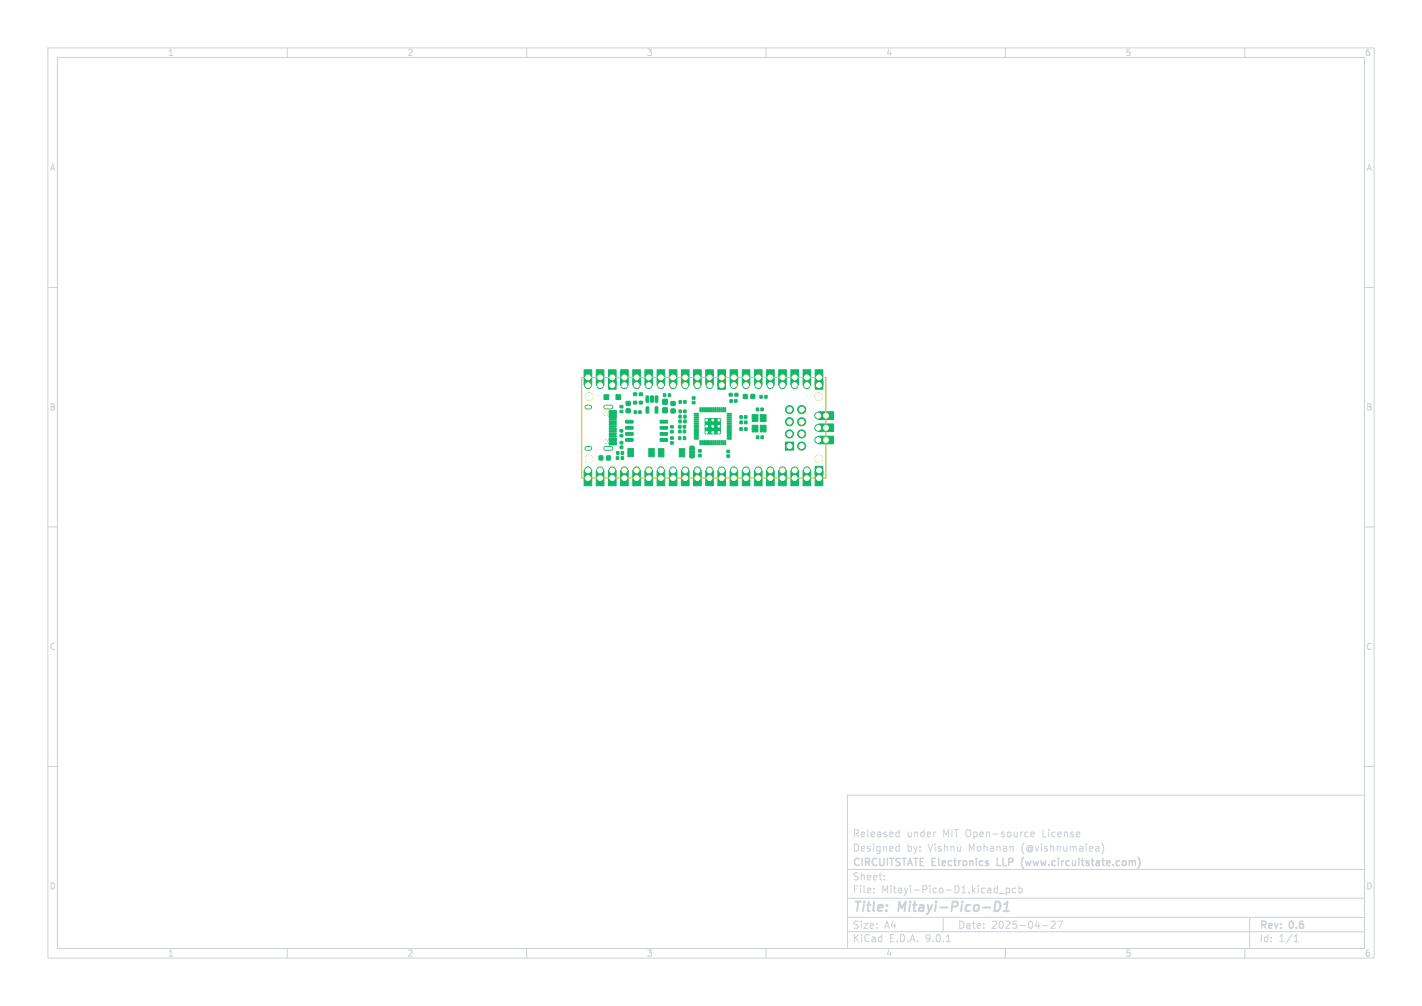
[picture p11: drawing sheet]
<svg xmlns="http://www.w3.org/2000/svg" width="297mm" height="210mm" viewBox="0 0 297 210" stroke-linecap="round" stroke-linejoin="round" font-family="sans-serif">
<g fill="none" stroke="#cdd1da" stroke-width=".21">
<path d="M10 10h277v190h-277zM12 12h273v186h-273zM60 10v2M110 10v2M160 10v2M210 10v2M260 10v2M10 60h2M285 60h2M10 110h2M285 110h2M10 160h2"/>
<path d="M177 166h108v32h-108zM187.4 176.7l.4 .1M187.4 173.7l.4 .1M187.8 173.2v1.5M187.8 176.2v1.5M187.8 177.6l-.4 .1M187.8 174.6l-.4 .1M195.3 173.7h.2M214.3 173.7l.4 .1M214.7 174.6l-.4 .1M215.3 174.2l.7-.1v-.3l-.5-.1-.2 .2 .1 .7h.6M229.3 176.7l.2 .2v.8"/>
<path d="M229.5 177.6l-.1 .1M229.5 177.1h-.1M230.1 176a1.72 1.72 0 0 1 0 2.3M285 160h2M60 198v2M110 198v2M160 198v2M177 194.5h108M177 191.5h108M177 187.5h108M177 181.5h108M182.5 186.3v.1"/>
<path d="M182.5 185.5v.1M184.7 183.6v.1M184.7 182.8v.1M197 191.5v3M197.7 196.6h.8M208.2 185.4l.1 .1M208.3 184.9v1.5M208.3 186.3l-.1 .1M208.7 186.5h1.1M210 198v2M210.2 185.4v1.5M210.2 185.5l.4-.1 .3 .3-.2 .6h-.5"/>
<path d="M212.2 185.5l-.5-.1-.2 .3 .1 .6h.6M212.8 185.5l.4-.1 .3 .3-.1 .6h-.6M212.8 184.9v1.5M217.7 193.2h1.2M219.5 192.4l.6-.1 .3 .4-.9 1.1h.9M220.9 192.3h1l-.7 1.5M260 198v2M261 191.5v6.5M270.3 196.6h.9M270.3 195.5l.4-.4v1.5"/>
</g>
<path d="M207.9 188.2a.96 .96 0 0 1 1.1 .6 .96 .96 0 0 1-.3 1.1l-.5 .3h-.5zM209.6 190.2h1.1M209.8 188.8l.6-.6-.2 2" fill="none" stroke="#cdd1da" stroke-width=".4"/>
<path d="M208.3 179.2v1.5h.7M213.7 179l-.2 .4M238.1 179.6v1M213.5 180.8l.3 .5" fill="none" stroke="#cdd1da" stroke-width=".3"/>
<g fill="#10b86b" stroke="#10b86b" stroke-width=".21">
<path d="M152.3 82.1h.6v.6h-.6z"/>
<path d="M153.5 82.1h.6v.6h-.6z"/>
<path d="M156.9 82.4h.7v.8h-.7z"/>
<path d="M155.3 82.4h.7v.8h-.7z"/>
<path d="M159 91h.4v.6h-.4z"/>
<path d="M158 91h.5v.6h-.5z"/>
<path d="M145.9 93.9h.5v.5h-.5z"/>
<path d="M145.9 94.9h.5v.4h-.5z"/>
<path d="M130.8 83.8h.8v.8h-.8z"/>
<path d="M130.8 85.4h.8v.7h-.8z"/>
<path d="M151.8 94h.6v.5h-.6z"/>
<path d="M151.8 95h.6v.4h-.6z"/>
<path d="M142.8 83.6h.5v.6h-.5z"/>
<path d="M141.9 83.6h.4v.6h-.4z"/>
<path d="M129.8 94.3h.4v.5h-.4z"/>
<path d="M128.8 94.3h.5v.5h-.5z"/>
<path d="M140 91.2h.6v.5h-.6z"/>
<path d="M140 92.2h.6v.5h-.6z"/>
<path d="M159.7 82.6h.5v.5h-.5z"/>
<path d="M158.7 82.6h.5v.5h-.5z"/>
<path d="M154.5 89.3h.5v.6h-.5z"/>
<path d="M155.6 89.3h.4v.6h-.4z"/>
<path d="M144.6 83.8h.5v.5h-.5z"/>
<path d="M144.6 82.9h.5v.4h-.5z"/>
<path d="M146.2 92h.2l-.1 .9-.1-.1z"/>
<path d="M146.6 92h.2l-.1 .9-.1-.1z"/>
<path d="M147 92h.2l-.1 .9-.1-.1z"/>
<path d="M147.4 92h.2l-.1 .9-.1-.1z"/>
<path d="M147.8 92h.2l-.1 .9-.1-.1z"/>
<path d="M148.2 92h.2l-.1 .9-.1-.1z"/>
<path d="M148.6 92h.2l-.1 .9-.1-.1z"/>
<path d="M149 92h.2l-.1 .9-.1-.1z"/>
<path d="M149.4 92h.2l-.1 .9-.1-.1z"/>
<path d="M149.8 92h.2l-.1 .9-.1-.1z"/>
<path d="M150.2 92h.2l-.1 .9-.1-.1z"/>
<path d="M150.6 92h.2l-.1 .9-.1-.1z"/>
<path d="M151 92h.2l-.1 .9-.1-.1z"/>
<path d="M151.4 92h.2l-.1 .9-.1-.1z"/>
<path d="M151.9 91.5h.8v.1l-.8 .1z"/>
<path d="M151.9 91.1h.8v.1l-.8 .1z"/>
<path d="M151.9 90.7h.8v.1l-.8 .1z"/>
<path d="M151.9 90.3h.8v.1l-.8 .1z"/>
<path d="M151.9 89.9h.8v.1l-.8 .1z"/>
<path d="M151.9 89.5h.8v.1l-.8 .1z"/>
<path d="M151.9 89.1h.8v.1l-.8 .1z"/>
<path d="M151.9 88.7h.8v.1l-.8 .1z"/>
<path d="M151.9 88.3h.8v.1l-.8 .1z"/>
<path d="M151.9 87.9h.8v.1l-.8 .1z"/>
<path d="M151.9 87.5h.8v.1l-.8 .1z"/>
<path d="M151.9 87.1h.8v.1l-.8 .1z"/>
<path d="M151.9 86.7h.8v.1l-.8 .1z"/>
<path d="M151.9 86.3h.8v.1l-.8 .1z"/>
<path d="M151.4 85.1l.2 .1-.1 .8-.1-.1z"/>
<path d="M151 85.1l.2 .1-.1 .8-.1-.1z"/>
<path d="M150.6 85.1l.2 .1-.1 .8-.1-.1z"/>
<path d="M150.2 85.1l.2 .1-.1 .8-.1-.1z"/>
<path d="M149.8 85.1l.2 .1-.1 .8-.1-.1z"/>
<path d="M149.4 85.1l.2 .1-.1 .8-.1-.1z"/>
<path d="M149 85.1l.2 .1-.1 .8-.1-.1z"/>
<path d="M148.6 85.1l.2 .1-.1 .8-.1-.1z"/>
<path d="M148.2 85.1l.2 .1-.1 .8-.1-.1z"/>
<path d="M147.8 85.1l.2 .1-.1 .8-.1-.1z"/>
<path d="M147.4 85.1l.2 .1-.1 .8-.1-.1z"/>
<path d="M147 85.1l.2 .1-.1 .8-.1-.1z"/>
<path d="M146.6 85.1l.2 .1-.1 .8-.1-.1z"/>
<path d="M146.2 85.1l.2 .1-.1 .8-.1-.1z"/>
<path d="M145 86.3h.8l.1 .1-.9 .1z"/>
<path d="M145 86.7h.8l.1 .1-.9 .1z"/>
<path d="M145 87.1h.8l.1 .1-.9 .1z"/>
<path d="M145 87.5h.8l.1 .1-.9 .1z"/>
<path d="M145 87.9h.8l.1 .1-.9 .1z"/>
<path d="M145 88.3h.8l.1 .1-.9 .1z"/>
<path d="M145 88.7h.8l.1 .1-.9 .1z"/>
<path d="M145 89.1h.8l.1 .1-.9 .1z"/>
<path d="M145 89.5h.8l.1 .1-.9 .1z"/>
<path d="M145 89.9h.8l.1 .1-.9 .1z"/>
<path d="M145 90.3h.8l.1 .1-.9 .1z"/>
<path d="M145 90.7h.8l.1 .1-.9 .1z"/>
<path d="M145 91.1h.8l.1 .1-.9 .1z"/>
<path d="M145 91.5h.8l.1 .1-.9 .1z"/>
<path d="M147.3 87.4h3.1v3.1h-3.1z"/>
<path d="M141.8 87.7h.5v.6h-.5z"/>
<path d="M142.8 87.7h.5v.6h-.5z"/>
<path d="M154.6 86.8h.4v.5h-.4z"/>
<path d="M155.5 86.8h.5v.5h-.5z"/>
<path d="M137.9 91.6h1.5v.5h-1.5z"/>
<path d="M137.9 90.3h1.5v.5l-1.5 .1z"/>
<path d="M137.9 89h1.5v.5l-1.5 .1z"/>
<path d="M137.9 87.8l1.5-.1v.5l-1.5 .1z"/>
<path d="M130.7 87.8l1.5-.1v.5l-1.5 .1z"/>
<path d="M130.7 89h1.5v.5l-1.5 .1z"/>
<path d="M130.7 90.3h1.5v.5l-1.5 .1z"/>
<path d="M130.7 91.6h1.5v.5h-1.5z"/>
<path d="M142.7 88.8h.5v.5h-.5z"/>
<path d="M141.8 88.8h.4v.5h-.4z"/>
<path d="M140 88.9h.6v.4h-.6z"/>
<path d="M140 89.9h.6v.5h-.6z"/>
<path d="M142.8 85.6h.5v.5h-.5z"/>
<path d="M141.8 85.6h.5v.5h-.5z"/>
<path d="M129.5 93.1h.6v.5h-.6z"/>
<path d="M129.5 92.2h.6v.4h-.6z"/>
<path d="M170.9 91.1h3.2v1.6h-3.2z"/>
<path d="M170.9 88.5h3.2v1.6h-3.2z"/>
<path d="M170.9 86h3.2v1.6h-3.2z"/>
<path d="M133.5 82h.7v.6h-.7z"/>
<path d="M132.3 82h.7v.6h-.7z"/>
<path d="M138.6 82.2h.4v.6h-.4z"/>
<path d="M139.6 82.2h.5v.6h-.5z"/>
<path d="M155.5 87.9h.5v.5h-.5z"/>
<path d="M154.6 87.9h.4v.5h-.4z"/>
<path d="M152.5 83.4h.4v.6h-.4z"/>
<path d="M153.4 83.4h.5v.6h-.5z"/>
<path d="M140.2 85.4h.8v.8h-.8z"/>
<path d="M140.2 83.9h.8v.7h-.8z"/>
<path d="M127.2 85.7h1.5v.6h-1.5z"/>
<path d="M127.2 86.5h1.5v.6h-1.5z"/>
<path d="M127.2 87.9h1.5v.3h-1.5z"/>
<path d="M127.2 88.9h1.5v.3h-1.5z"/>
<path d="M127.2 89.4h1.5v.3h-1.5z"/>
<path d="M127.2 90.4h1.5v.3h-1.5z"/>
<path d="M127.2 91.4h1.5v.6h-1.5z"/>
<path d="M127.2 92.2h1.5v.6h-1.5z"/>
<path d="M127.2 90.9h1.5v.3h-1.5z"/>
<path d="M127.2 89.9h1.5v.3h-1.5z"/>
<path d="M127.2 88.4h1.5v.3h-1.5z"/>
<path d="M127.2 87.4h1.5v.3h-1.5z"/>
<path d="M144.2 93.2h.7l.1 .8h-1z"/>
<path d="M144 94.1h1v.5h-1z"/>
<path d="M144 94.8h1v.6a.57 .57 0 0 1-1 0z"/>
<path d="M133.4 85.8h.5v.5h-.5z"/>
<path d="M132.5 85.8h.4v.5h-.4z"/>
<path d="M132.3 83.8h.7v.5h-.7z"/>
<path d="M133.5 83.8h.7v.5h-.7z"/>
<path d="M129.5 89.7h.6v.5h-.6z"/>
<path d="M129.5 90.7h.6v.5h-.6z"/>
<path d="M158.8 88.8h1.2v1.4h-1.2z"/>
<path d="M158.8 86.6h1.2v1.4h-1.2z"/>
<path d="M157.1 86.6h1.2v1.4h-1.2z"/>
<path d="M157.1 88.8h1.2v1.4h-1.2z"/>
<path d="M129.8 95.3h.4v.6h-.4z"/>
<path d="M128.7 95.3h.5v.6h-.5z"/>
<path d="M128.6 82.4h1.1v1h-1.1z"/>
<path d="M126.2 82.4h.9v1h-.9z"/>
<path d="M126.7 95.2h.8v.8h-.8z"/>
<path d="M125.1 95.2h.8v.8h-.8z"/>
<path d="M131.2 93.7h1.1v1.7h-1.1z"/>
<path d="M135.5 93.7h1.1v1.7h-1.1z"/>
<path d="M158 85.2h.4v.5h-.4z"/>
<path d="M158.9 85.2h.5v.5h-.5z"/>
<path d="M142.7 89.8h.5v.5h-.5z"/>
<path d="M141.8 89.8h.4v.5h-.4z"/>
<path d="M141.8 86.7h.5v.6h-.5z"/>
<path d="M142.8 86.7h.5v.6h-.5z"/>
<path d="M122 98.2h1.6v3.2h-1.6z"/>
<path d="M124.5 98.2h1.6v3.2h-1.6z"/>
<path d="M127.1 98.2h1.6v3.2h-1.6z"/>
<path d="M129.6 98.2h1.6v3.2h-1.6z"/>
<path d="M132.2 98.2h1.6v3.2h-1.6z"/>
<path d="M134.7 98.2h1.6v3.2h-1.6z"/>
<path d="M137.2 98.2h1.6v3.2h-1.6z"/>
<path d="M139.8 98.2h1.6v3.2h-1.6z"/>
<path d="M142.3 98.2h1.6v3.2h-1.6z"/>
<path d="M144.9 98.2h1.6v3.2h-1.6z"/>
<path d="M147.4 98.2h1.6v3.2h-1.6z"/>
<path d="M149.9 98.2h1.6v3.2h-1.6z"/>
<path d="M152.5 98.2h1.6v3.2h-1.6z"/>
<path d="M155 98.2h1.6v3.2h-1.6z"/>
<path d="M157.6 98.2h1.6v3.2h-1.6z"/>
<path d="M160.1 98.2h1.6v3.2h-1.6z"/>
<path d="M162.6 98.2h1.6v3.2h-1.6z"/>
<path d="M165.2 98.2h1.6v3.2h-1.6z"/>
<path d="M167.7 98.2h1.6v3.2h-1.6z"/>
<path d="M170.3 98.2h1.6v3.2h-1.6z"/>
<path d="M170.3 97.4h1.6v1.7h-1.6z"/>
<path d="M138.4 85.2h1v.9h-1z"/>
<path d="M138.4 83.4h1v1h-1z"/>
<path d="M129.5 85.7h.6v.4h-.6z"/>
<path d="M129.5 84.7h.6v.4h-.6z"/>
<path d="M136.9 82.7h.5l-.1 1.3-.5-.1z"/>
<path d="M135.9 82.7h.6l-.1 1.3-.5-.1z"/>
<path d="M135 82.7h.5l-.1 1.3-.5-.1z"/>
<path d="M135 85h.5l-.1 1.2h-.5z"/>
<path d="M136.9 85h.5l-.1 1.2h-.5z"/>
<path d="M141.7 91.2h.5v.6h-.5z"/>
<path d="M142.7 91.2h.5v.6h-.5z"/>
<path d="M141.9 93.7h1.1v1.7h-1.1z"/>
<path d="M137.5 93.7h1.2v1.7h-1.2z"/>
<path d="M164 92.3h1.7v1.7h-1.7z"/>
<path d="M122 77.2h1.6v3.2h-1.6z"/>
<path d="M124.5 77.2h1.6v3.2h-1.6z"/>
<path d="M127.1 77.2h1.6v3.2h-1.6z"/>
<path d="M127.1 79.6h1.6v1.7h-1.6z"/>
<path d="M129.6 77.2h1.6v3.2h-1.6z"/>
<path d="M132.2 77.2h1.6v3.2h-1.6z"/>
<path d="M134.7 77.2h1.6v3.2h-1.6z"/>
<path d="M137.2 77.2h1.6v3.2h-1.6z"/>
<path d="M139.8 77.2h1.6v3.2h-1.6z"/>
<path d="M142.3 77.2h1.6v3.2h-1.6z"/>
<path d="M144.9 77.2h1.6v3.2h-1.6z"/>
<path d="M147.4 77.2h1.6v3.2h-1.6z"/>
<path d="M149.9 77.2h1.6v3.2h-1.6z"/>
<path d="M149.9 79.6h1.6v1.7h-1.6z"/>
<path d="M152.5 77.2h1.6v3.2h-1.6z"/>
<path d="M155 77.2h1.6v3.2h-1.6z"/>
<path d="M157.6 77.2h1.6v3.2h-1.6z"/>
<path d="M160.1 77.2h1.6v3.2h-1.6z"/>
<path d="M162.6 77.2h1.6v3.2h-1.6z"/>
<path d="M165.2 77.2h1.6v3.2h-1.6z"/>
<path d="M167.7 77.2h1.6v3.2h-1.6z"/>
<path d="M170.3 77.2h1.6v3.2h-1.6z"/>
<path d="M170.3 79.6h1.6v1.7h-1.6z"/>
<circle cx="171" cy="82.8" r=".75"/>
<circle cx="171" cy="95.8" r=".75"/>
<circle cx="126.5" cy="86.4" r=".33"/>
<circle cx="126.5" cy="92.2" r=".33"/>
<circle cx="123" cy="82.8" r=".75"/>
<circle cx="123" cy="95.8" r=".75"/>
<circle cx="167.4" cy="93.1" r=".85"/>
<circle cx="164.9" cy="90.6" r=".85"/>
<circle cx="167.4" cy="90.6" r=".85"/>
<circle cx="164.9" cy="88" r=".85"/>
<circle cx="167.4" cy="88" r=".85"/>
<circle cx="164.9" cy="85.5" r=".85"/>
<circle cx="167.4" cy="85.5" r=".85"/>
</g>
<g fill="none" stroke="#10b86b" stroke-width="1.6">
<path d="M122.8 80.4v.1M122.8 98.2v.1M125.3 80.4v.1M125.3 98.2v.1M127.9 98.2v.1M130.4 80.4v.1M130.4 98.2v.1M133 80.4v.1M133 98.2v.1M135.5 80.4v.1M135.5 98.2v.1M138 80.4v.1"/>
<path d="M138 98.2v.1M140.6 80.4v.1M140.6 98.2v.1M143.1 80.4v.1M143.1 98.2v.1M145.7 80.4v.1M145.7 98.2v.1M148.2 80.4v.1M148.2 98.2v.1M150.7 98.2v.1M153.3 80.4v.1M153.3 98.2v.1"/>
<path d="M155.8 80.4v.1M155.8 98.2v.1M158.4 80.4v.1M158.4 98.2v.1M160.9 80.4v.1M160.9 98.2v.1M163.4 80.4v.1M163.4 98.2v.1M166 80.4v.1M166 98.2v.1M168.5 80.4v.1M168.5 98.2v.1"/>
<path d="M170.9 91.9h.1M170.9 89.3h.1M170.9 86.8h.1"/>
</g>
<path d="M122.6 85h.6M122.6 93.6h.6M126.5 85h1.1M126.5 93.6h1.1" fill="none" stroke="#10b86b" stroke-width="1"/>
<path d="M121.5 78.8h51v21h-51z" fill="none" stroke="#c2c200" stroke-width=".21"/>
<g fill="#c2c200" stroke="#c2c200" stroke-width=".21">
<circle cx="171" cy="82.8" r=".75"/>
<circle cx="147.6" cy="90.3" r=".17"/>
<circle cx="148.9" cy="90.3" r=".18"/>
<circle cx="150.1" cy="90.3" r=".17"/>
<circle cx="147.6" cy="89" r=".17"/>
<circle cx="148.9" cy="89" r=".18"/>
<circle cx="150.1" cy="89" r=".17"/>
<circle cx="147.6" cy="87.7" r=".17"/>
<circle cx="148.9" cy="87.7" r=".18"/>
<circle cx="150.1" cy="87.7" r=".17"/>
<circle cx="172.5" cy="91.9" r=".5"/>
<circle cx="170.9" cy="91.9" r=".5"/>
<circle cx="172.5" cy="89.3" r=".5"/>
<circle cx="170.9" cy="89.3" r=".5"/>
<circle cx="172.5" cy="86.8" r=".5"/>
<circle cx="170.9" cy="86.8" r=".5"/>
<circle cx="171" cy="95.8" r=".75"/>
<circle cx="126.5" cy="86.4" r=".33"/>
<circle cx="126.5" cy="92.2" r=".33"/>
<circle cx="123" cy="82.8" r=".75"/>
<circle cx="123" cy="95.8" r=".75"/>
<circle cx="122.8" cy="99.8" r=".5"/>
<circle cx="122.8" cy="98.2" r=".5"/>
<circle cx="125.3" cy="99.8" r=".5"/>
<circle cx="125.3" cy="98.2" r=".5"/>
<circle cx="127.9" cy="99.8" r=".5"/>
<circle cx="127.9" cy="98.2" r=".5"/>
<circle cx="130.4" cy="99.8" r=".5"/>
<circle cx="130.4" cy="98.2" r=".5"/>
<circle cx="133" cy="99.8" r=".5"/>
<circle cx="133" cy="98.2" r=".5"/>
<circle cx="135.5" cy="99.8" r=".5"/>
<circle cx="135.5" cy="98.2" r=".5"/>
<circle cx="138" cy="99.8" r=".5"/>
<circle cx="138" cy="98.2" r=".5"/>
<circle cx="140.6" cy="99.8" r=".5"/>
<circle cx="140.6" cy="98.2" r=".5"/>
<circle cx="143.1" cy="99.8" r=".5"/>
<circle cx="143.1" cy="98.2" r=".5"/>
<circle cx="145.7" cy="99.8" r=".5"/>
<circle cx="145.7" cy="98.2" r=".5"/>
<circle cx="148.2" cy="99.8" r=".5"/>
<circle cx="148.2" cy="98.2" r=".5"/>
<circle cx="150.7" cy="99.8" r=".5"/>
<circle cx="150.7" cy="98.2" r=".5"/>
<circle cx="153.3" cy="99.8" r=".5"/>
<circle cx="153.3" cy="98.2" r=".5"/>
<circle cx="155.8" cy="99.8" r=".5"/>
<circle cx="155.8" cy="98.2" r=".5"/>
<circle cx="158.4" cy="99.8" r=".5"/>
<circle cx="158.4" cy="98.2" r=".5"/>
<circle cx="160.9" cy="99.8" r=".5"/>
<circle cx="160.9" cy="98.2" r=".5"/>
<circle cx="163.4" cy="99.8" r=".5"/>
<circle cx="163.4" cy="98.2" r=".5"/>
<circle cx="166" cy="99.8" r=".5"/>
<circle cx="166" cy="98.2" r=".5"/>
<circle cx="168.5" cy="99.8" r=".5"/>
<circle cx="168.5" cy="98.2" r=".5"/>
<circle cx="171.1" cy="99.8" r=".5"/>
<circle cx="171.1" cy="98.2" r=".5"/>
<circle cx="164.9" cy="93.1" r=".5"/>
<circle cx="167.4" cy="93.1" r=".5"/>
<circle cx="164.9" cy="90.6" r=".5"/>
<circle cx="167.4" cy="90.6" r=".5"/>
<circle cx="164.9" cy="88" r=".5"/>
<circle cx="167.4" cy="88" r=".5"/>
<circle cx="164.9" cy="85.5" r=".5"/>
<circle cx="167.4" cy="85.5" r=".5"/>
<circle cx="122.8" cy="78.8" r=".5"/>
<circle cx="122.8" cy="80.4" r=".5"/>
<circle cx="125.3" cy="78.8" r=".5"/>
<circle cx="125.3" cy="80.4" r=".5"/>
<circle cx="127.9" cy="78.8" r=".5"/>
<circle cx="127.9" cy="80.4" r=".5"/>
<circle cx="130.4" cy="78.8" r=".5"/>
<circle cx="130.4" cy="80.4" r=".5"/>
<circle cx="133" cy="78.8" r=".5"/>
<circle cx="133" cy="80.4" r=".5"/>
<circle cx="135.5" cy="78.8" r=".5"/>
<circle cx="135.5" cy="80.4" r=".5"/>
<circle cx="138" cy="78.8" r=".5"/>
<circle cx="138" cy="80.4" r=".5"/>
<circle cx="140.6" cy="78.8" r=".5"/>
<circle cx="140.6" cy="80.4" r=".5"/>
<circle cx="143.1" cy="78.8" r=".5"/>
<circle cx="143.1" cy="80.4" r=".5"/>
<circle cx="145.7" cy="78.8" r=".5"/>
<circle cx="145.7" cy="80.4" r=".5"/>
<circle cx="148.2" cy="78.8" r=".5"/>
<circle cx="148.2" cy="80.4" r=".5"/>
<circle cx="150.7" cy="78.8" r=".5"/>
<circle cx="150.7" cy="80.4" r=".5"/>
<circle cx="153.3" cy="78.8" r=".5"/>
<circle cx="153.3" cy="80.4" r=".5"/>
<circle cx="155.8" cy="78.8" r=".5"/>
<circle cx="155.8" cy="80.4" r=".5"/>
<circle cx="158.4" cy="78.8" r=".5"/>
<circle cx="158.4" cy="80.4" r=".5"/>
<circle cx="160.9" cy="78.8" r=".5"/>
<circle cx="160.9" cy="80.4" r=".5"/>
<circle cx="163.4" cy="78.8" r=".5"/>
<circle cx="163.4" cy="80.4" r=".5"/>
<circle cx="166" cy="78.8" r=".5"/>
<circle cx="166" cy="80.4" r=".5"/>
<circle cx="168.5" cy="78.8" r=".5"/>
<circle cx="168.5" cy="80.4" r=".5"/>
<circle cx="171.1" cy="78.8" r=".5"/>
<circle cx="171.1" cy="80.4" r=".5"/>
</g>
<path d="M122.6 85h.6M122.6 93.6h.6M126.5 85h1.1M126.5 93.6h1.1" fill="none" stroke="#c2c200" stroke-width=".6"/>
<g fill="#fff" stroke="#fff" stroke-width=".21">
<circle cx="171" cy="82.8" r=".75"/>
<circle cx="147.6" cy="90.3" r=".17"/>
<circle cx="148.9" cy="90.3" r=".18"/>
<circle cx="150.1" cy="90.3" r=".17"/>
<circle cx="147.6" cy="89" r=".17"/>
<circle cx="148.9" cy="89" r=".18"/>
<circle cx="150.1" cy="89" r=".17"/>
<circle cx="147.6" cy="87.7" r=".17"/>
<circle cx="148.9" cy="87.7" r=".18"/>
<circle cx="150.1" cy="87.7" r=".17"/>
<circle cx="172.5" cy="91.9" r=".5"/>
<circle cx="170.9" cy="91.9" r=".5"/>
<circle cx="172.5" cy="89.3" r=".5"/>
<circle cx="170.9" cy="89.3" r=".5"/>
<circle cx="172.5" cy="86.8" r=".5"/>
<circle cx="170.9" cy="86.8" r=".5"/>
<circle cx="171" cy="95.8" r=".75"/>
<circle cx="126.5" cy="86.4" r=".33"/>
<circle cx="126.5" cy="92.2" r=".33"/>
<circle cx="123" cy="82.8" r=".75"/>
<circle cx="123" cy="95.8" r=".75"/>
<circle cx="122.8" cy="99.8" r=".5"/>
<circle cx="122.8" cy="98.2" r=".5"/>
<circle cx="125.3" cy="99.8" r=".5"/>
<circle cx="125.3" cy="98.2" r=".5"/>
<circle cx="127.9" cy="99.8" r=".5"/>
<circle cx="127.9" cy="98.2" r=".5"/>
<circle cx="130.4" cy="99.8" r=".5"/>
<circle cx="130.4" cy="98.2" r=".5"/>
<circle cx="133" cy="99.8" r=".5"/>
<circle cx="133" cy="98.2" r=".5"/>
<circle cx="135.5" cy="99.8" r=".5"/>
<circle cx="135.5" cy="98.2" r=".5"/>
<circle cx="138" cy="99.8" r=".5"/>
<circle cx="138" cy="98.2" r=".5"/>
<circle cx="140.6" cy="99.8" r=".5"/>
<circle cx="140.6" cy="98.2" r=".5"/>
<circle cx="143.1" cy="99.8" r=".5"/>
<circle cx="143.1" cy="98.2" r=".5"/>
<circle cx="145.7" cy="99.8" r=".5"/>
<circle cx="145.7" cy="98.2" r=".5"/>
<circle cx="148.2" cy="99.8" r=".5"/>
<circle cx="148.2" cy="98.2" r=".5"/>
<circle cx="150.7" cy="99.8" r=".5"/>
<circle cx="150.7" cy="98.2" r=".5"/>
<circle cx="153.3" cy="99.8" r=".5"/>
<circle cx="153.3" cy="98.2" r=".5"/>
<circle cx="155.8" cy="99.8" r=".5"/>
<circle cx="155.8" cy="98.2" r=".5"/>
<circle cx="158.4" cy="99.8" r=".5"/>
<circle cx="158.4" cy="98.2" r=".5"/>
<circle cx="160.9" cy="99.8" r=".5"/>
<circle cx="160.9" cy="98.2" r=".5"/>
<circle cx="163.4" cy="99.8" r=".5"/>
<circle cx="163.4" cy="98.2" r=".5"/>
<circle cx="166" cy="99.8" r=".5"/>
<circle cx="166" cy="98.2" r=".5"/>
<circle cx="168.5" cy="99.8" r=".5"/>
<circle cx="168.5" cy="98.2" r=".5"/>
<circle cx="171.1" cy="99.8" r=".5"/>
<circle cx="171.1" cy="98.2" r=".5"/>
<circle cx="164.9" cy="93.1" r=".5"/>
<circle cx="167.4" cy="93.1" r=".5"/>
<circle cx="164.9" cy="90.6" r=".5"/>
<circle cx="167.4" cy="90.6" r=".5"/>
<circle cx="164.9" cy="88" r=".5"/>
<circle cx="167.4" cy="88" r=".5"/>
<circle cx="164.9" cy="85.5" r=".5"/>
<circle cx="167.4" cy="85.5" r=".5"/>
<circle cx="122.8" cy="78.8" r=".5"/>
<circle cx="122.8" cy="80.4" r=".5"/>
<circle cx="125.3" cy="78.8" r=".5"/>
<circle cx="125.3" cy="80.4" r=".5"/>
<circle cx="127.9" cy="78.8" r=".5"/>
<circle cx="127.9" cy="80.4" r=".5"/>
<circle cx="130.4" cy="78.8" r=".5"/>
<circle cx="130.4" cy="80.4" r=".5"/>
<circle cx="133" cy="78.8" r=".5"/>
<circle cx="133" cy="80.4" r=".5"/>
<circle cx="135.5" cy="78.8" r=".5"/>
<circle cx="135.5" cy="80.4" r=".5"/>
<circle cx="138" cy="78.8" r=".5"/>
<circle cx="138" cy="80.4" r=".5"/>
<circle cx="140.6" cy="78.8" r=".5"/>
<circle cx="140.6" cy="80.4" r=".5"/>
<circle cx="143.1" cy="78.8" r=".5"/>
<circle cx="143.1" cy="80.4" r=".5"/>
<circle cx="145.7" cy="78.8" r=".5"/>
<circle cx="145.7" cy="80.4" r=".5"/>
<circle cx="148.2" cy="78.8" r=".5"/>
<circle cx="148.2" cy="80.4" r=".5"/>
<circle cx="150.7" cy="78.8" r=".5"/>
<circle cx="150.7" cy="80.4" r=".5"/>
<circle cx="153.3" cy="78.8" r=".5"/>
<circle cx="153.3" cy="80.4" r=".5"/>
<circle cx="155.8" cy="78.8" r=".5"/>
<circle cx="155.8" cy="80.4" r=".5"/>
<circle cx="158.4" cy="78.8" r=".5"/>
<circle cx="158.4" cy="80.4" r=".5"/>
<circle cx="160.9" cy="78.8" r=".5"/>
<circle cx="160.9" cy="80.4" r=".5"/>
<circle cx="163.4" cy="78.8" r=".5"/>
<circle cx="163.4" cy="80.4" r=".5"/>
<circle cx="166" cy="78.8" r=".5"/>
<circle cx="166" cy="80.4" r=".5"/>
<circle cx="168.5" cy="78.8" r=".5"/>
<circle cx="168.5" cy="80.4" r=".5"/>
<circle cx="171.1" cy="78.8" r=".5"/>
<circle cx="171.1" cy="80.4" r=".5"/>
</g>
<path d="M122.6 85h.6M122.6 93.6h.6M126.5 85h1.1M126.5 93.6h1.1" fill="none" stroke="#fff" stroke-width=".6"/>
<g font-size="2.8" fill="#cdd1da">
<text x="178" y="190.9">Title:</text>
<text x="187.7" y="190.9">Mitayi-Pico-D1</text>
</g>
<g font-size="2.1" fill="#cdd1da">
<text x="178" y="178">Designed</text>
<text x="178" y="175">Released</text>
<text x="189.4" y="178">by:</text>
<text x="189.4" y="175">under</text>
<text x="193.9" y="178">Vishnu</text>
<text x="196.9" y="175">MIT Open-source</text>
<text x="202.5" y="178">Mohanan</text>
<text x="213.6" y="178">(@vishnumaiea)</text>
<text x="218" y="175">License</text>
<text x="178" y="184">Sheet:</text>
<text x="178" y="181.2">CIRCUITSTATE Electronics</text>
<text x="208.9" y="181.2">LLP</text>
<text x="214.6" y="181.2">(www.circuitstate.com)</text>
<text x="178" y="186.7">File:</text>
<text x="184.1" y="186.7">Mitayi-Pico-D1.kicad_pcb</text>
<text x="178" y="196.9">KiCad</text>
<text x="178" y="194.1">Size:</text>
<text x="184.7" y="194.1">A4</text>
<text x="185.7" y="196.9">E.D.A.</text>
<text x="193.3" y="196.9">9.0.1</text>
<text x="200" y="194.1">Date:</text>
<text x="207" y="194.1">2025-04-27</text>
<text x="263" y="194.3">Rev:</text>
<text x="263" y="196.9">Id:</text>
<text x="267.1" y="196.9">1/1</text>
<text x="269.4" y="194.3">0.6</text>
</g>
<g font-size="1.8" fill="#cdd1da">
<text x="35" y="11.9">1</text>
<text x="85" y="11.9">2</text>
<text x="135" y="11.9">3</text>
<text x="185" y="11.9">4</text>
<text x="235" y="11.9">5</text>
<text x="285" y="11.9">6</text>
<text x="10.3" y="35.9">A</text>
<text x="285.4" y="35.9">A</text>
<text x="10.3" y="85.9">B</text>
<text x="285.3" y="85.9">B</text>
<text x="10.3" y="135.9">C</text>
<text x="285.3" y="135.9">C</text>
<text x="10.3" y="185.9">D</text>
<text x="285.3" y="185.9">D</text>
<text x="35" y="199.9">1</text>
<text x="85" y="199.9">2</text>
<text x="135" y="199.9">3</text>
<text x="185" y="199.9">4</text>
<text x="235" y="199.9">5</text>
<text x="285" y="199.9">6</text>
</g>
</svg>
